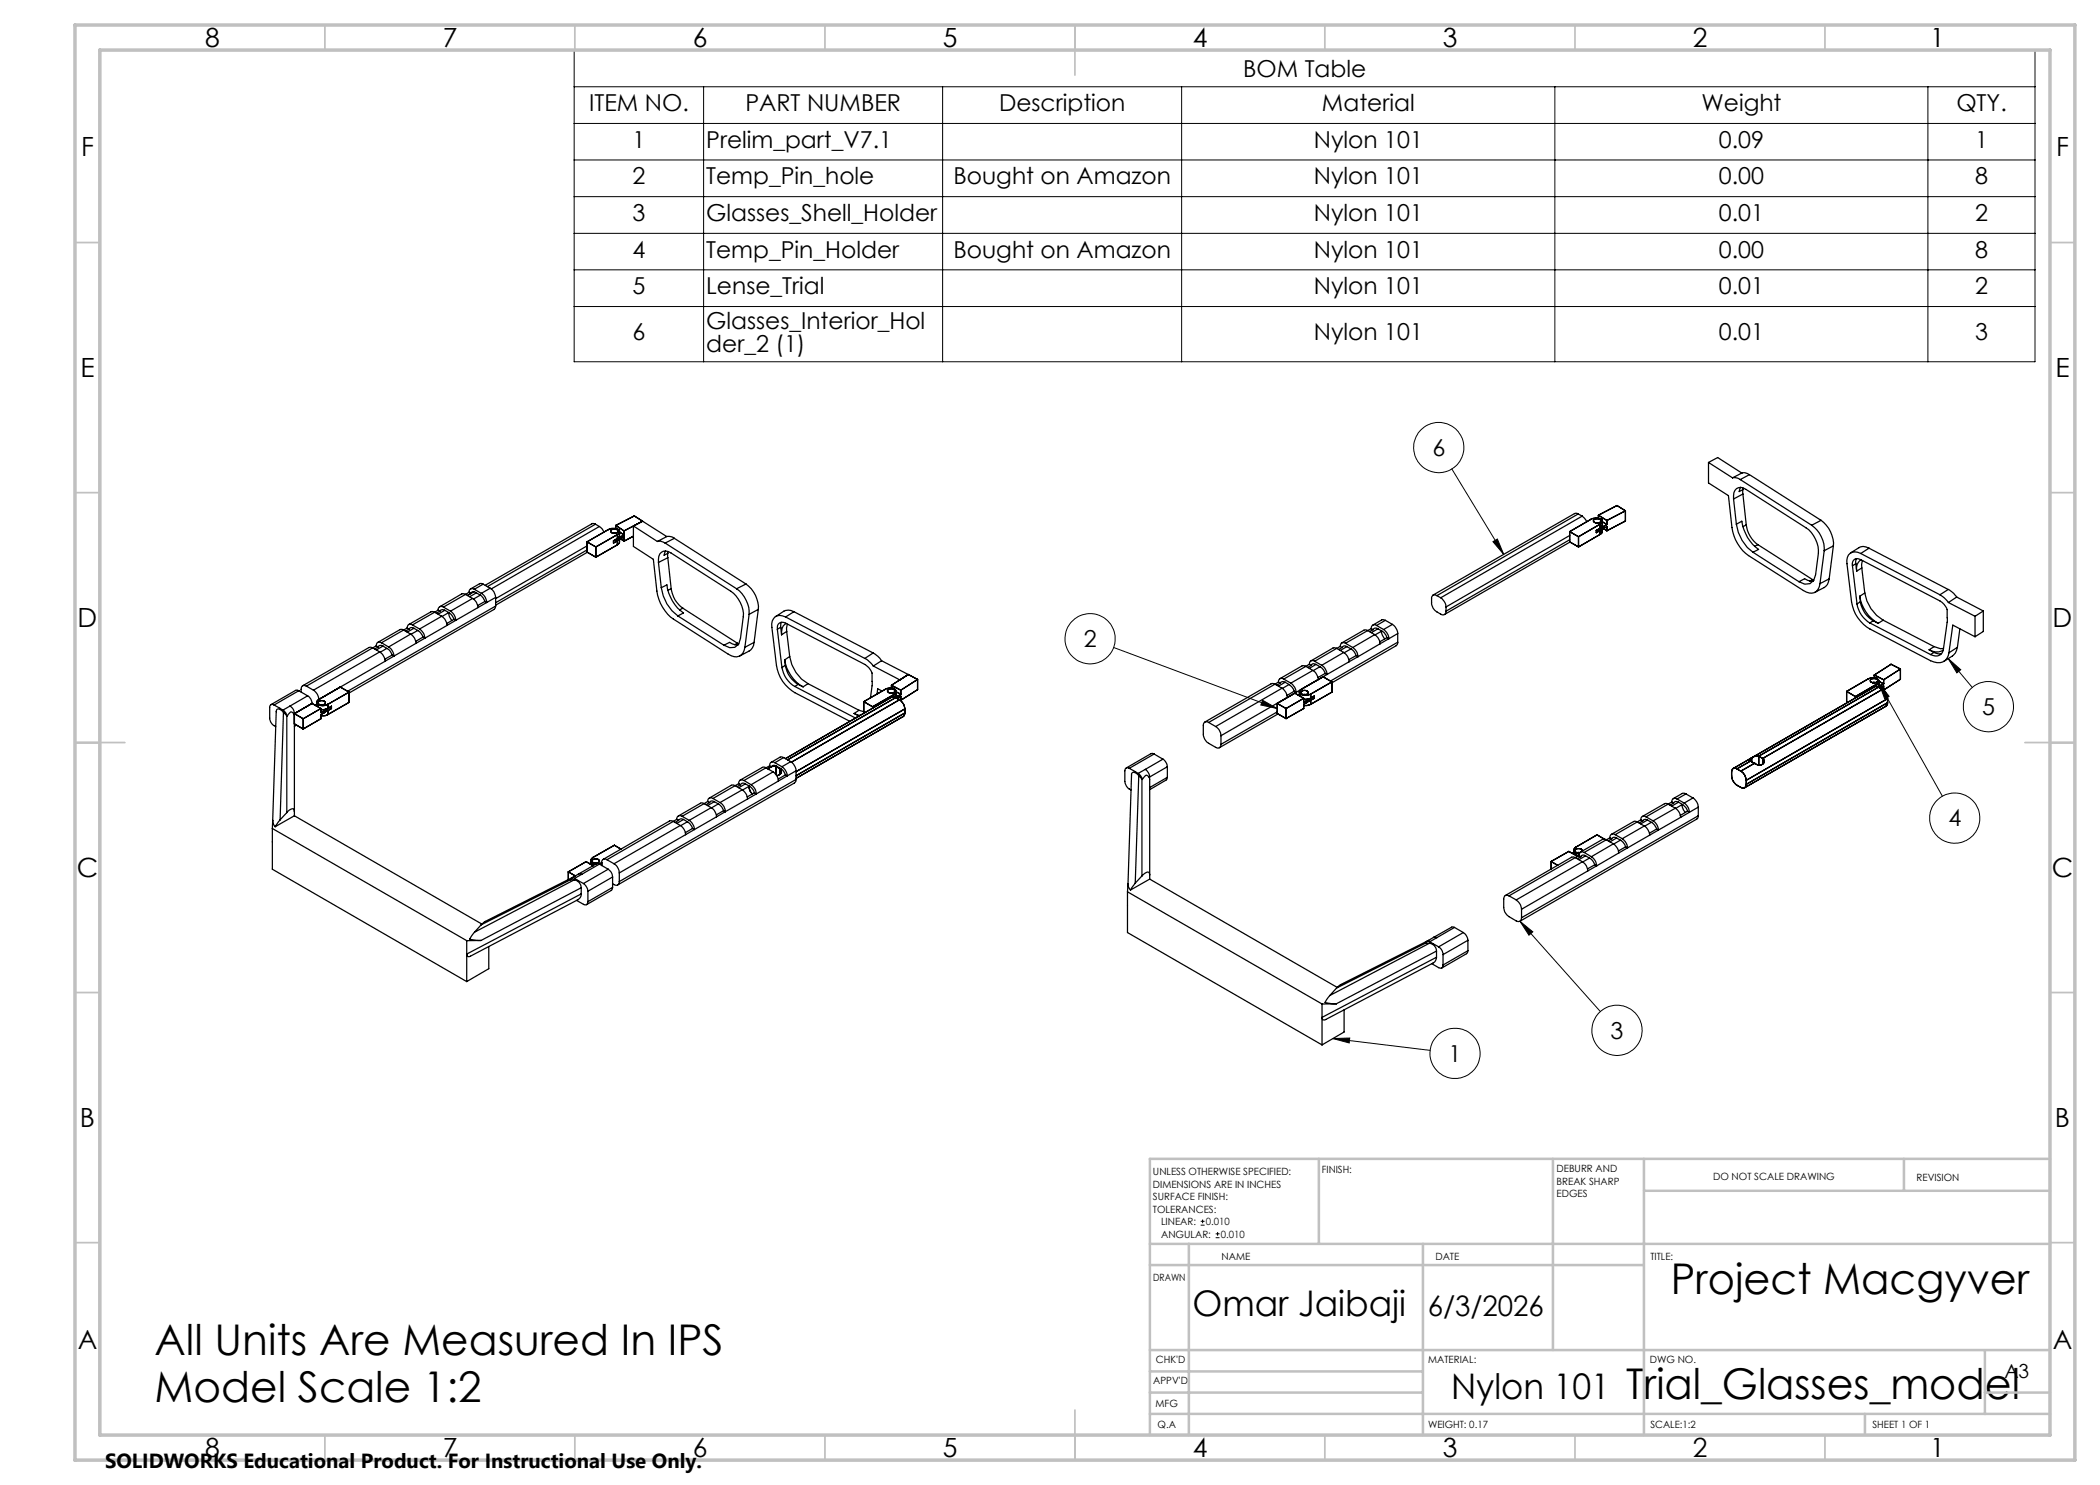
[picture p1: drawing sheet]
<svg xmlns="http://www.w3.org/2000/svg" width="420mm" height="297mm" viewBox="0 0 420 297" stroke-linecap="round" stroke-linejoin="round" font-family="sans-serif">
<g fill="none" stroke="#000" stroke-width=".25">
<path d="M341.7 92.5v4.1l4 2.5 .7 6.4a8.3 8.3 0 0 0 3.3 5.6l11 7a1.92 1.92 0 0 0 2.1 .5 1.92 1.92 0 0 0 1.2-1.9M341.7 92.5l4.8 3.1M341.7 92.5l1.8-1 4.9 3.1M346.5 95.6a2 2 0 0 1 1.6 .3M346.7 99.8a1.93 1.93 0 0 1 1-2.3h.5l1 .4 12 7.6a6 6 0 0 1 2.5 5.1l-.6 4.4-.4 1.1-.7 .6-1 .1-1.2-.5M346.7 99.8l.6 5M348.1 95.9l14.2 9.2M348.1 97.5l-.3 .8 .8-.4M348.4 94.6a1.75 1.75 0 0 1 1.5 .3M348.4 94.6l-1.9 1M348.6 97.9v.9M348.6 98.8l-1.9 1"/>
<path d="M348.6 97.6v.3M348.6 98.8l.6 6.2M349.9 94.9l-1.8 1M349.9 94.9l14.3 9.2M93.1 118.9l-.7-.1-4.5 2.6M93.1 118.9l-4.4 2.5M93.1 118.9l1.4 .8M93.8 118.5l.4 .2M93.8 118.5l-.7 .4M94.2 118.7a.6 .6 0 0 1 .9-.2l.9 .5a2.18 2.18 0 0 1 1 1.3M94.5 119.7a2.11 2.11 0 0 1 1.1 1.8M94.5 119.7l-4.4 2.5"/>
<path d="M94.8 118.4l-1.3 .7 .7-.4M94.9 117.9a.65 .65 0 0 0-.8-.1 .65 .65 0 0 0-.3 .7M94.9 117.9l1.4 .8M95.3 118.6l-1.4 .7M96.1 119l-1.4 .8M96.3 118.7a2.11 2.11 0 0 1 1 1.8M96.6 116.8l-.5-.1-2 1.1M96.6 116.8l1.4 .8M96.6 116.8l-1.7 1.1M98 117.6a2.25 2.25 0 0 1 1.1 1.9M98 117.6l-1.7 1.1M99.1 119.5l-1.8 1"/>
<path d="M99.1 119.5v1.7M117.4 108.4v2l1.8 1M117.4 108.4l1.8 1M117.4 109.2l-18.3 10.5M117.4 110l-18.3 10.5M117.5 110.5l-18.4 10.5M119.1 104.8l-.4-.1-.3 .1-21.4 12.2M119.1 104.8l.8 .5M119.1 104.8l-21.6 12.5M119.2 109.4v2M119.9 105.3l.6 .5 .3 .6M119.9 105.3l-21.7 12.5"/>
<path d="M122.2 106.1l.7-.3 .5 .1 .2 .3a.83 .83 0 0 1-.7 .5 .83 .83 0 0 1-.8-.5zM122.6 106.6h.6zM123.2 105.1l1.6 1.1M123.2 105.1v.6M123.5 106.9a.66 .66 0 0 0 .3-.8 .66 .66 0 0 0-.8-.4l-1.2 .1-4.4 2.6M123.5 106.9l-4.3 2.5M123.5 107.7l-.8 .5v.4l.8-.4M123.5 106.9v.8M123.5 108.2v.8M123.5 109l-4.3 2.4M123.8 107.9l-.3 .3M123.9 106.3v.9l-.4 .5"/>
<path d="M123.9 107.9v.6l-.4 .5M123.9 106.4l.9 .6M124 107.4l-.3 .1M124 107.8l-1.1 .3M124 107.4v.4M124 107.8l.8-.4v.8M124.1 107.8l.7 .4M124.8 107l-.8 .4M124.8 106.2v.8M126.7 105.2v4.1l4 2.6 .7 6.3a8.3 8.3 0 0 0 3.3 5.6l11 7a1.94 1.94 0 0 0 2.1 .5 1.94 1.94 0 0 0 1.2-1.8M126.7 107.2l-1.9 1M126.7 105.2l4.8 3.1"/>
<path d="M128.5 104.2l-3.7 2M128.5 104.2l-1.6-1-3.7 1.9M128.5 104.2l-1.8 1M128.5 104.2l4.8 3.1M131.5 108.3a1.79 1.79 0 0 1 1.5 .3M131.7 112.5a1.97 1.97 0 0 1 1-2.3l1 .1 .5 .3 12 7.6a6 6 0 0 1 2.5 5.1l-.6 4.4-.4 1.1-.7 .7h-1.1l-1.1-.5M131.7 112.5l.6 5M132.3 117.5a8.3 8.3 0 0 0 3.3 5.7M132.3 117.5l1.1-.5a8 8 0 0 0 3.3 5.6l-1.1 .6M133 108.6l14.3 9.2M133.1 110.2l-.3 .9 .8-.4M133.3 107.3a1.95 1.95 0 0 1 1.6 .4"/>
<path d="M133.3 107.3l-1.8 1M133.6 110.7v.8M133.6 111.5l-1.9 1M133.6 110.3v.4M133.6 111.5l.6 6.2M134.2 117.7a5.6 5.6 0 0 0 2.4 3.9M134.2 117.7l-.6 .4M134.9 107.7l-1.9 .9M134.9 107.7l14.3 9.1M147.3 117.8a6.1 6.1 0 0 1 2.5 5.1M149.2 116.8a5.9 5.9 0 0 1 2.5 5.1M149.2 116.8l-1.9 1"/>
<path d="M287.4 119.1a.63 .63 0 0 0-.8-.1 .63 .63 0 0 0-.3 .7 2.73 2.73 0 0 0 2.1 3.2l.3 .1 .3-.2 .2-.6M287.4 119.1l.7 .5M288.1 119.6a2.49 2.49 0 0 1 1.1 1.8M313.9 106.3l1.8 1M313.9 106.3v2.1l1.8 1M313.9 107.1l-24.7 14.3M313.9 107.9l-24.7 14.3M314 108.4l-25.1 14.5M315.6 102.8l-.4-.1h-.3l-28.3 16.3M315.6 102.8l-28.2 16.3M315.6 102.8l.8 .4M315.7 107.3v2.1"/>
<path d="M316.4 103.2l.9 1.1M316.4 103.2l-28.3 16.4M318.7 104l.7-.3a.51 .51 0 0 1 .7 .6l-.7 .3a.54 .54 0 0 1-.7-.6zM319.1 104.6h.6zM319.7 103l1.7 1.1M319.7 103v.6M320 104.8a.59 .59 0 0 0 .5-.6 .59 .59 0 0 0-.7-.5h-1.4l-4.5 2.6M320 104.8l-4.3 2.5M320 105.7l-.7 .4v.4l.7-.4M320 104.8v.9M320 106.1v.8M320 106.9l-4.3 2.5"/>
<path d="M320.3 105.9l-.3 .2M320.5 104.2l-.1 1-.4 .5M320.5 105.8l-.1 .8-.4 .3M320.5 104.3l.9 .6M320.6 105.3l-.3 .2M320.6 105.8l-1.2 .2M320.6 105.3v.5M320.6 105.8l.8-.5v.8M320.7 105.7l.7 .4M321.4 104.9l-.8 .4M321.4 104.1v.8M325.1 102.2l-3.7 1.9"/>
<path d="M325.1 102.2v2l-3.7 1.9M325.1 102.2l-1.7-1.1-3.7 1.9M347.3 104.8a8.3 8.3 0 0 0 3.3 5.7M347.3 104.8l1.1-.6a8.2 8.2 0 0 0 3.3 5.7l-1.1 .6M349.2 105a5.7 5.7 0 0 0 2.4 3.9M349.2 105l-.6 .3M350.6 110.5l9.2 5.8M351.6 108.9l10.9 7M351.6 108.9l-.7 .4M362.3 105.1a6 6 0 0 1 2.5 5M362.5 115.9l.3 .2M362.5 115.9l-.6 .3"/>
<path d="M362.7 116.3a2.72 2.72 0 0 1-1.8-.6l-1.1 .6M364.2 104.1a6 6 0 0 1 2.5 5.1M364.2 104.1l-1.9 1M364.8 110.1l-.8 6.6M365.8 115.8a2.04 2.04 0 0 1-1 1.7l-1.8 1M365.8 115.8l-1.8 .9M366.7 109.2l-1.9 .9M366.7 109.2l-.9 6.6M370.5 113.2a1.07 1.07 0 0 1 .3-1.3 1.07 1.07 0 0 1 1.3 0l15.9 8.3a3.3 3.3 0 0 1 1.4 1.7l.1 2.5-.8 5.4a1.59 1.59 0 0 1-2.6 1.1M370.5 113.2l.9 7.6M371.2 112.7l.1 1.5M371.2 112.7l-.7 .5"/>
<path d="M371.3 111.7l-.1 1M372 119.2a7.5 7.5 0 0 0 3.6 5.5M372 119.2l.1 1.2M372.1 110.7a1.78 1.78 0 0 0-2.1 0 1.78 1.78 0 0 0-.6 2l.9 7.7a7.5 7.5 0 0 0 3.7 5.4l12.1 6.3a2.33 2.33 0 0 0 3.5-.9l.2-.6M372.1 110.7l15.9 8.3M372.3 112a1.97 1.97 0 0 0-1 2.2M372.4 113.6l-1.1 .6M372.4 113.6l.6 5M372.5 112.1l-.2 .8 .1 .7M373 118.6a7.7 7.7 0 0 0 3.6 5.4M373 118.6l-1 .6M373.8 109.6a1.84 1.84 0 0 0-2-.1l-1.7 1.1"/>
<path d="M373.8 109.6l-1.7 1.1M373.8 109.6l15.8 8.3M388 119l.9 .6 .8 .9M389.6 117.9l1.2 .8 .5 .7M389.6 117.9l-1.6 1.1M391.3 119.4l-1.6 1.1M391.3 119.4l5.4 2.8M59.8 138.1l-.4-.1-.3 .1-4.9 2.8M59.8 138.1l-5 2.9M59.8 138.1l1.7 1.1M61.3 137.2a.65 .65 0 0 0-.8 0 .65 .65 0 0 0-.3 .7v.5M61.3 137.2l1.4 .8"/>
<path d="M61.5 139.2a1.79 1.79 0 0 1 .9 1.5M61.5 139.2l-3.5 2M62.7 138a2.23 2.23 0 0 1 1 1.9M63.7 139.9a.58 .58 0 0 0-.2 1M69.8 138.4l-1.7-1-4.4 2.5M69.8 138.4l-4.2 2.5M69.8 138.4v2.1l-4.2 2.4M74.5 129.6l-.4-.2-.3 .1-13.3 7.7M74.5 129.6l-13.2 7.6M74.5 129.6l1.5 .8M75.2 129.2l.4 .2M75.2 129.2l-.7 .4"/>
<path d="M75.6 129.4l-.7 .4M76 130.4a2.48 2.48 0 0 1 1 1.9M76 130.4l-13.3 7.6M76.3 128.5a.65 .65 0 0 0-.8 0 .65 .65 0 0 0-.3 .7M76.3 128.5l1.4 .9M76.6 129.2a.6 .6 0 0 0-1 .2M76.6 129.2l.8 .5a2.18 2.18 0 0 1 1 1.3M76.6 129.2l-1.4 .8M77 132.3l-13.3 7.6M77.4 129.7l-1.4 .8M77.7 129.4a2.34 2.34 0 0 1 1.1 1.8l-.4-.2M78.4 131l-1.4 .8"/>
<path d="M80.7 126l-.4-.1h-.3l-4.4 2.6M80.7 126l-4.4 2.5M80.7 126l1.4 .8M81.4 125.6l.4 .2M81.4 125.6l-.7 .4M81.8 125.8l-.7 .4M82.1 126.8a2.39 2.39 0 0 1 1.1 1.9M82.1 126.8l-4.4 2.6M82.5 125a.65 .65 0 0 0-.8-.1 .65 .65 0 0 0-.3 .7M82.5 125l1.4 .8M82.8 125.7a.63 .63 0 0 0-1 .1M82.8 125.7l1 .5 .7 .8 .1 .4"/>
<path d="M82.8 125.7l-1.4 .7M83.6 126.1l-1.4 .8M83.9 125.8a2.49 2.49 0 0 1 1.1 1.8M84.6 127.4l.4 .2M84.6 127.4l-1.5 .9M85 127.6l-8 4.7M86.9 122.4l-.6-.1-4.6 2.6M86.9 122.4l-4.4 2.6M86.9 122.4l1.4 .9M87.6 122l.4 .2M87.6 122l-.7 .4M88 122.2l-.7 .5"/>
<path d="M88.3 123.3a2.33 2.33 0 0 1 1.1 1.8M88.3 123.3l-4.4 2.5M88.4 123.3l1.3-.8 .2 .9 .5 .7M88.7 121.4a.65 .65 0 0 0-.8 0 .65 .65 0 0 0-.3 .6M88.7 121.4l1.4 .8M89 122.1a.7 .7 0 0 0-1 .1M89 122.1l1.1 .7 .7 1.1M89 122.1l-1.4 .7M89.4 125.1l-4.4 2.5M90.1 122.2a2.33 2.33 0 0 1 1.1 1.9M90.8 123.9l.4 .2M90.8 123.9l-1.4 .8"/>
<path d="M91.2 124.1l-1.8 1M95.6 121.5l-4.4 2.6M97 120.3l.3 .2M97 120.3l-1.5 .8M97.3 120.5l-1.7 1M99.1 121.2l-.3 .7-29 16.7M99.1 121.2l-29.6 17.1M135.6 123.2l9.2 5.8M136.6 121.6l10.9 7.1M136.6 121.6l-.7 .4M147.5 128.7l.2 .1M147.5 128.7l-.6 .2"/>
<path d="M147.6 129a2.72 2.72 0 0 1-1.7-.5l-1.1 .5M149.8 122.9l-.8 6.6M150.8 128.5a2.04 2.04 0 0 1-1 1.7l-1.8 1M150.8 128.5l-1.8 1M151.7 121.9l-1.9 1M151.7 121.9l-.9 6.6M155.5 125.9a1.08 1.08 0 0 1 .3-1.3 1.08 1.08 0 0 1 1.3 0l15.9 8.3a3.3 3.3 0 0 1 1.4 1.7v2.5l-.3 2.5M155.5 125.9l.9 7.6M156.1 125.4l.2 1.6M156.1 125.4l-.6 .5M156.3 124.5l-.2 .9M156.4 133.5a5.4 5.4 0 0 0 2.6 3.8"/>
<path d="M157 132a7.5 7.5 0 0 0 3.6 5.4M157 132l.1 1.1M157.1 133.1a5.4 5.4 0 0 0 2.5 3.8M157.1 133.1l-.7 .4M157.1 123.4a1.79 1.79 0 0 0-2.1 0 1.79 1.79 0 0 0-.6 2.1l.9 7.6a7.5 7.5 0 0 0 3.7 5.4l11 5.8M157.1 123.4l15.9 8.3M157.2 124.7a1.88 1.88 0 0 0-.9 2.3M157.3 126.3l-1 .7M157.3 126.3l.6 5M157.5 124.8l-.2 .8v.7M157.9 131.3a7.5 7.5 0 0 0 3.7 5.4M157.9 131.3l-.9 .7"/>
<path d="M158.8 122.3a2.06 2.06 0 0 0-2-.1l-1.7 1.1M158.8 122.3l-1.7 1.1M158.8 122.3l15.8 8.3M159 137.3l12.1 6.3 .7-.4-1-.5M159.6 136.9l-.6 .4M159.6 136.9l1 .5M161.6 136.7l-1 .7M161.6 136.7l10.2 5.4M173 131.7l.6 .4 1.1 1.1M174.6 130.6a4.4 4.4 0 0 1 1.7 1.5M174.6 130.6l-1.6 1.1M174.7 133.2l5.3 2.8 1.6-1.1"/>
<path d="M176.3 132.1l-1.6 1.1M176.3 132.1l5.3 2.8M176.4 138.2l-.9-.4-.1 1M177.6 138l.6-.2 .6 .1 .2 .3a.86 .86 0 0 1-1.5 0zM177.9 138.6h.6M178.3 137.1l1.9 .9M178.3 137.1v.5M178.8 138.9a.69 .69 0 0 0 .4-.8 .69 .69 0 0 0-.9-.5l-1.1 .2-4.4 2.5M178.8 138.9l-4.3 2.5M178.8 138.9v.5M179.1 139.5l-.7-.1-21.3 12.3M179.1 139.5l.8 .4"/>
<path d="M179.1 139.5l-21.6 12.5M179.2 138.3v.8l-.2 .4M179.2 138.4l1 .4M179.5 139.3l-.4 .1M179.5 139.3v.4M179.5 139.7l.7 .3M179.5 139.7l.7-.5v.8M179.9 139.9a2.49 2.49 0 0 1 1.1 1.9M179.9 139.9l-21.6 12.5M180 140h.1M180.2 138.8l-.7 .5M180.2 138v.8"/>
<path d="M181.6 134.9l1.9 1M181.6 134.9l-3.3 2.2M183.5 135.9l-3.3 2.1M183.5 135.9v2l-3.3 2.1M255 136.8l-.4-.1-.4 .1-13.3 7.6M255 136.8l-13.3 7.7M255 136.8l1.4 .9M255.7 136.4l.3 .2M255.7 136.4l-.7 .4M256 136.6l-.7 .5M256.4 137.7a2.33 2.33 0 0 1 1.1 1.8l-13.3 7.6M256.4 137.7l-13.3 7.6"/>
<path d="M256.8 135.8a.64 .64 0 0 0-.8-.1 .64 .64 0 0 0-.3 .7M256.8 135.8l1.4 .8M257 136.5a.7 .7 0 0 0-1 .1M257 136.5l1 .6 .4 .4 .4 .8M257 136.5l-1.3 .7M257.8 136.9l-1.3 .8M258.2 136.6a2.33 2.33 0 0 1 1 1.9M258.8 138.3l.4 .2M258.8 138.3l-1.4 .8M259 138.6l1.7 1.1M259.2 138.5l-3.8 2.2M259.9 138.4v.8"/>
<path d="M259.9 138.9l-.2 .1M260 138.8a2.39 2.39 0 0 0 2.1 0M260 138.8v.4M260.2 138.4l.7-.3 .5 .1 .3 .3a.83 .83 0 0 1-.8 .5 .83 .83 0 0 1-.7-.5zM260.3 137.8a.61 .61 0 0 0-.3 1M260.6 138.9h.6M260.7 138.9h.4M260.7 139.7v.8l.7-.5M260.7 139.7l-3.5 2M261.2 133.3l-.8-.1-4.4 2.5M261.2 133.3l-4.4 2.5M261.2 133.3l1.4 .8"/>
<path d="M261.8 139.8l-.4 .2M261.9 139.7v.3l-.5 .5M261.9 132.9l.4 .2M261.9 132.9l-.7 .4M262.1 139.6l-.4 .2h-1M262.1 139.6l.8-.4v.5M262.1 138.8v.8M262.3 133.1l-.8 .4M262.5 139.4l.4 .3M262.6 134.1a2.33 2.33 0 0 1 1 1.8l1.8-1M262.6 134.1l-4.4 2.5M262.9 139.7l-.8 .3"/>
<path d="M262.9 132.3a.65 .65 0 0 0-.7-.1 .65 .65 0 0 0-.3 .7M262.9 132.3l1.4 .8M263.2 132.9a.6 .6 0 0 0-.9 .2M263.2 132.9l.9 .5a2.18 2.18 0 0 1 .9 1.3M263.2 132.9l-1.3 .8M264 133.3l-1.4 .8M264.3 133.1a2.33 2.33 0 0 1 1.1 1.8M265 134.7l.4 .2M265 134.7l-1.4 .8M266.4 136.4l-1.8-1-5.4 3.1M266.4 136.4l-4.3 2.4M266.4 136.4v2l-4.3 2.5"/>
<path d="M267.3 129.7l-.4-.2-.3 .1-4.4 2.6M267.3 129.7l-4.4 2.6M267.3 129.7l1.4 .8M268 129.3l.4 .2M268 129.3l-.7 .4M268.4 129.5l-.7 .4M268.7 130.5a2.23 2.23 0 0 1 1.1 1.9M268.7 130.5l-4.4 2.6M269.1 128.7a.65 .65 0 0 0-.8-.1 .65 .65 0 0 0-.3 .7M269.1 128.7l1.4 .8M269.4 129.3a.6 .6 0 0 0-1 .2M269.4 129.3l1.1 .7 .7 1.1"/>
<path d="M269.4 129.3l-1.4 .8M269.8 132.4l-4.4 2.5M270.2 129.8l-1.4 .8M270.5 129.5a2.34 2.34 0 0 1 1.1 1.8M271.2 131.1l.4 .2M271.2 131.1l-1.4 .8M271.6 131.3l-1.8 1.1M273.5 126.1l-.4-.1h-.3l-4.4 2.6M273.5 126.1l-4.4 2.6M273.5 126.1l1.5 .8M274.2 125.7l.4 .2M274.2 125.7l-.7 .4"/>
<path d="M274.6 125.9l-.7 .4M275 126.9a2.49 2.49 0 0 1 1 1.9M275 126.9l-4.5 2.6M275.3 125.1a.65 .65 0 0 0-.7-.1 .65 .65 0 0 0-.4 .7M275.3 125.1l1.4 .8M275.6 125.8a.63 .63 0 0 0-1 .1M275.6 125.8l1.2 .7 .6 1M275.6 125.8l-1.4 .7M276 128.8l-4.4 2.5M276.3 126.3l.2 .7 .5 .8M276.3 126.1v.2M276.3 126.3l-1.3 .7"/>
<path d="M276.7 125.9a2.49 2.49 0 0 1 1.1 1.8l-.4-.2M277.1 124.1l-.6-.2-1.9 1.1M277.1 124.1l1.4 .8M277.1 124.1l-1.8 1M277.4 127.5l-1.5 .9M278.5 124.9a2.49 2.49 0 0 1 1 1.8M278.5 124.9l-1.8 1M279.5 128.4v.5l-.3 .2-12.8 7.5M279.5 126.7l-3.5 2.1M279.5 126.7v1.7M279.5 128.4l-13.4 7.8M289.2 121.4v.8"/>
<path d="M369.3 138.3v2l.3 .2M369.3 138.3l1.8 1M371.1 139.3v.3M371.4 120.8a5.4 5.4 0 0 0 2.6 3.8M372.1 120.4a5.2 5.2 0 0 0 2.5 3.7M372.1 120.4l-.7 .4M374 124.6l12.1 6.3M374.1 136l.7-.3a.54 .54 0 0 1 .7 .6l-.7 .3a.54 .54 0 0 1-.7-.6zM374.5 136.5h.6zM374.6 124.1l-.6 .5M374.6 124.1l1 .6M374.9 135l1.8 1"/>
<path d="M374.9 135v.5M375.3 136.8a.69 .69 0 0 0 .4-.8 .69 .69 0 0 0-.8-.5l-1.3 .3-4.3 2.5M375.3 136.8l-4.2 2.5M375.3 136.8v.5M375.7 137.4l-.4-.1-.4 .1-28.3 16.3M375.7 137.4l-23.9 13.8M375.7 137.4l.7 .5M375.8 137.1l-.2 .3M376.1 137.2l-.5 .2M376.1 137.2v.4M376.1 137.6l.6 .4M376.1 137.6l.6-.4v.8"/>
<path d="M376.4 137.9a2.34 2.34 0 0 1 1.1 1.8M376.4 137.9l-23.9 13.8M376.6 124l-1 .7M376.6 124l10.2 5.3M376.7 136.8l-.9-.6v.9M376.7 136.8l-.6 .4M376.7 136v.8M377.5 139.7l-28.3 16.4M377.5 139.7v.8M380.1 133.8l-3.4 2.2M380.1 133.8v2.1l-3.4 2.1M380.1 133.8l-1.9-.9-3.3 2.1"/>
<path d="M385.8 130a2.72 2.72 0 0 0 2.9 0M385.8 130l1 .5M386.8 130.5l.9 .3 .6-.1M386.8 130.5l-.7 .4M386.8 129.3l1.3 .4h.6M386.8 129.3l-1 .7M389.7 120.5l5.3 2.8M391.5 129.5a2.35 2.35 0 0 1-1 1.7l-1.7 1.1M391.5 129.5l-1.7 1.1M392 125.8l-.5 3.7M395 123.3v4M395 127.3l-4.4-2.3-.8 5.6"/>
<path d="M396.7 122.2l-1.7 1.1M396.7 122.2v4.1l-1.7 1M54.8 141a.53 .53 0 0 0-.6-.1 .53 .53 0 0 0-.3 .6v2.1a1.95 1.95 0 0 0 1.2 1.7M54.8 141l1.8 1M55.2 142.3a.49 .49 0 0 1 .3-.5 .49 .49 0 0 1 .6 .2l.6 .4M55.2 142.3l-.7 21.8M56.6 142l.5 .5 .3 .7M56.7 142.4l-.7 21.6M56.7 142.4l.7 .8M57.4 143.2h.1M57.4 143.2v19.3M58 141.2a1.79 1.79 0 0 1 .9 1.5"/>
<path d="M58 141.2l-1.4 .8M58.8 142.8l-.5-.4a1.12 1.12 0 0 0-.9 .8M58.8 142.8l.1 .4M58.9 144.8l1.7 1M58.9 142.7v20.5M58.9 142.7l1.7 1.1M58.9 142.7l-.1 .1M58.9 144.8h.1M59.3 145l-.4 .3M60.6 143.8v2M62.4 140.7l1.8 1M62.4 140.7l-3.5 2"/>
<path d="M63.3 140.5v.7M63.3 141l-.2 .1M63.5 140.9a2.13 2.13 0 0 0 2.1 0M63.5 140.9v.4M63.6 140.4l.7-.3a.57 .57 0 0 1 .8 .6l-.5 .3h-.5l-.5-.3zM64 141h.6M64.2 141h.4M64.2 141.7v.8l.7-.4M64.2 141.7l-3.6 2.1M64.9 142.5l-.7 .4v.9l-3.6 2M64.9 142.1v.4M65.2 141.8l-.3 .3"/>
<path d="M65.3 141.8l-.1 .4-.3 .3M65.6 141.7l-.8 .2h-.6M65.6 142.1l-.4 .2M65.6 142.9l-.5 .2-.9 .1M65.6 140.9v.8M65.6 142.1v.8M65.6 141.7l.7-.5v.5M65.9 141.5l.4 .2M66.3 141.7l-.7 .4M142.6 159.7a.65 .65 0 0 0-.7-.1 .65 .65 0 0 0-.4 .7M142.6 159.7l1.4 .8M147 157.1l-.4-.1-.3 .1-4.4 2.5"/>
<path d="M147 157.1l-4.4 2.6M147 157.1l1.4 .9M147.7 156.7l.4 .2M147.7 156.7l-.7 .4M148.1 156.9l-.7 .4M148.4 158a2.33 2.33 0 0 1 1.1 1.8M148.4 158l-4.4 2.5M148.8 156.1a.64 .64 0 0 0-.8-.1 .64 .64 0 0 0-.3 .7M148.8 156.1l1.4 .8M149.1 156.8a.63 .63 0 0 0-1 .1M149.1 156.8l1.3 .8 .5 1M149.1 156.8l-1.4 .7"/>
<path d="M149.5 159.8l-4.4 2.5M149.8 157.3l.3 1 .4 .5M149.8 157.2v.1M149.8 157.3l-1.3 .7M150.2 156.9a2.33 2.33 0 0 1 1.1 1.9M150.9 158.6l.4 .2M150.9 158.6l-1.5 .8M151.3 158.8l-1.8 1M153.2 153.6l-.6-.2-4.6 2.6M153.2 153.6l-4.4 2.5M153.2 153.6l1.4 .8M153.8 153.6l-.2 .2"/>
<path d="M153.8 153.6v.3M153.9 153.2l.4 .1M153.9 153.2l-.7 .4M154.3 153.3a.66 .66 0 0 1 1-.1l.8 .5M154.6 154.4a2.49 2.49 0 0 1 1.1 1.8M154.6 154.4l-4.4 2.5M155 152.5a.65 .65 0 0 0-.8 0 .65 .65 0 0 0-.3 .7M155 152.5l1.4 .8M155.2 153.3a1.33 1.33 0 0 0-1.4 .3M155.2 153.3h.1M155.2 153.3l.8 .4M155.2 153.3v1.6"/>
<path d="M155.3 153.2l-.1 .1M155.7 156.2l-4.4 2.6M156 153.7a.69 .69 0 0 1 0 1.2M156 154.9l-.7 .2M156 153.7h.1M156 153.7v1.2M156.1 153.7l.6 .5 .4 .8M156.1 153.7h-.1M156.4 153.3a2.49 2.49 0 0 1 1 1.9l-.3-.2M156.7 151.5l-.6-.1-1.9 1.1M156.7 151.5l-1.7 1M156.7 151.5l1.5 .8"/>
<path d="M157.1 155l-1.5 .8M158.2 152.3a2.49 2.49 0 0 1 1 1.9M158.2 152.3l-1.8 1M159.2 155.9l-.1 .4-.2 .3-35.4 20.4M159.2 154.2l-3.5 2M159.2 154.2v1.7M159.2 155.9l-35.3 20.4M170.8 142.7l1.2 .4M171.8 142.1l-1 .6M171.8 142.1l1 .2M172.8 140.3v2.1l.2 .1M172.8 140.3l1.7 1.1"/>
<path d="M174.5 141.4v.2M180.1 140h-.1M181 142.6l-.3 .7-21.5 12.4M181 141.8v.8M181 141.8l-21.8 12.5M181 142.6l-21.8 12.5M225.8 153.7a.54 .54 0 0 0-.6-.1 .54 .54 0 0 0-.2 .6v2.1a2.09 2.09 0 0 0 1.2 1.7M225.8 153.7l1.8 1M226.3 155a.49 .49 0 0 1 .3-.5 .49 .49 0 0 1 .6 .1l.6 .5M226.3 155l-.8 23.4M227.6 154.7l.5 .5 .4 .7M227.8 155.1l-.8 21.5"/>
<path d="M227.8 155.1l.6 .7M228.4 155.8l.1 .1M228.4 155.8v19.4M229.1 153.9a2.03 2.03 0 0 1 .8 1.5M229.1 153.9l-1.5 .8M229.8 155.4l-.6-.4-.7 .9M229.8 155.4l.1 .5v19.9M229.9 155.4h-.1M230.8 150.8l-.3-.1h-.3l-5 2.9M230.8 150.8l-5 2.9M230.8 150.8l1.8 1M232.6 151.8a2.03 2.03 0 0 1 .9 1.5"/>
<path d="M232.6 151.8l-3.5 2.1M233.5 155.5l-.3 .5-3.3 1.9M233.5 153.3l-3.6 2.1M233.5 153.3v2.2M233.5 155.5l-3.6 2M241.7 144.5a.64 .64 0 0 0-.7-.1 .64 .64 0 0 0-.3 .7v1.7a2.23 2.23 0 0 0 1 1.9l1.4 .8a.65 .65 0 0 0 .8 0 .65 .65 0 0 0 .3-.6M241.7 144.5l1.4 .8M243.1 145.3a2.34 2.34 0 0 1 1.1 1.8M244.2 147.1v1.8M255.4 140.7l1.8 1M255.4 140.7v2l1.8 1M255.4 142.4l-11.2 6.5"/>
<path d="M255.6 142.8l-11.7 6.7M257.2 141.7v2M261.4 140.5l-.7 .4v.8l-3.5 2M261.4 140v.5M262.1 140l-.4 .2M262.1 140.9l-.7 .2h-.7M262.1 140v.9M335.4 159.8a.64 .64 0 0 0-.7-.1 .64 .64 0 0 0-.3 .7M335.4 159.8l1.4 .8M337.2 158.8l-.6-.2-2 1.1M337.2 158.8l1.4 .8M337.2 158.8l-1.8 1"/>
<path d="M338.6 159.6a2.33 2.33 0 0 1 1.1 1.8M338.6 159.6l-1.8 1M347.4 153.8a.65 .65 0 0 0-.8-.1 .65 .65 0 0 0-.3 .7 2.83 2.83 0 0 0 2.3 3.2l.4-.2 .2-.5M347.4 153.8l.8 .4M348.2 154.2a2.25 2.25 0 0 1 1 1.9M349.2 156.1v.8M350.1 152.2h.1M350.1 151.7l-.3 .2 .3 .3M350.1 152.2l-2.7 1.6M350.1 152.2l.8 .5M350.1 151.7v.5M350.3 151.5l-.2 .2"/>
<path d="M350.3 151.5v.9M350.9 152.7l.9 .3 .7-.2M350.9 152.7h.1M350.9 152.7l-2.7 1.5M351.8 151.2h-.6l-.9 .3M351.8 151.2h.1M351.8 151.2v1.9M351.8 151.2l.7 .5M352.5 151.7a.65 .65 0 0 1 0 1.1M352.5 151.7h.1M352.5 151.7v1.1M377.5 140.5l-.1 .5-.2 .2-28.3 16.3"/>
<path d="M377.5 140.5l-28.3 16.4M54.5 165.7l38.8 22.4M54.5 165.7v8.1l38.8 22.5M55 165.3l-.4-.7-.1-.6v1.7M56 164l-1 1.3M57.4 162.5l-1.4 1.5M58.9 162.3l-.1-.4-.3-.2-.6 .3-.5 .5M58.9 163.2l-3.9 2.1M58.9 163.2l37.5 21.6M113.7 174.4l1.4 .8M113.7 174.4v1.5M114.2 175.9l-18 9.1"/>
<path d="M114.2 175.9l.6 .1M114.7 175.4l-17.7 8.9-.8 .7M114.8 176a1.57 1.57 0 0 1 1.4 1.5M114.8 176l-19.9 10.4M114.9 175.7a.53 .53 0 0 0-.8 .2h.1M114.9 175.7l1.8 1M115.7 174.8l.6 .1M115.7 174.8l-1.4 .8M116.2 177.5l-20 10.6M116.2 177.5v1.3M116.3 174.9l-1.4 .8M116.7 176.7a2.19 2.19 0 0 1 .9 1.6"/>
<path d="M117.6 178.3v2M118.2 172.6l-.3 .1M118.2 172.1v.8M118.5 172l.6-.2a.67 .67 0 0 1 .8 .4 .89 .89 0 0 1-1.5 0zM118.6 172.7l.6 .1M118.6 172.7v.4l-1.4-.8-3.5 2.1M118.9 172.6h.6M119 172.6h.3M119.9 172.8l-.5-.1-3.7 2.1M119.9 172.8l1.7 1M119.9 172.8l-3.6 2.1M120.3 172.5l-.6 .3"/>
<path d="M120.3 172.5v.6M121.4 171.9a.65 .65 0 0 0-.7 0 .65 .65 0 0 0-.4 .6M121.4 171.9l1.4 .9M121.6 173.8a1.91 1.91 0 0 1 .9 1.6M121.6 173.8l-4.9 2.9M122.5 177.5l-.2 .6-5 2.8M122.5 175.4l-4.9 2.9M122.5 175.4v2.1M122.5 177.5l-4.9 2.8M122.8 172.8a2.33 2.33 0 0 1 1.1 1.8M123.9 176.3a.72 .72 0 0 1-.5 .8 .72 .72 0 0 1-.9-.4M123.9 174.6v1.7"/>
<path d="M124.2 169.8l-1.3-.8-4.3 2.5a.66 .66 0 0 0-.4 .6 .66 .66 0 0 0 .4 .6M134.7 164.3l-.5-.2-.3 .1-13.3 7.7M134.7 164.3l-13.3 7.6M134.7 164.3l1.4 .8M135.4 163.9l.3 .2M135.4 163.9l-.7 .4M135.7 164.1l-.7 .4M136.1 165.1a2.34 2.34 0 0 1 1 1.8M136.1 165.1l-13.3 7.7M136.4 163.3a.65 .65 0 0 0-.7-.1 .65 .65 0 0 0-.3 .7M136.4 163.3l1.4 .8M136.7 163.9a.7 .7 0 0 0-1 .2"/>
<path d="M136.7 163.9l1.2 .7 .6 1.1M136.7 163.9l-1.3 .8M137.1 166.9l-13.2 7.7M137.5 164.4l-1.4 .7M137.8 164.1a2.49 2.49 0 0 1 1.1 1.8M138.5 165.7l.4 .2M138.5 165.7l-1.4 .8M138.9 165.9l-1.8 1M140.8 160.7l-.6-.1-4.5 2.6M140.8 160.7l-4.4 2.6M140.8 160.7l1.4 .8M141.5 160.3l.4 .2"/>
<path d="M141.5 160.3l-.7 .4M141.9 160.5l-.7 .4M142.2 161.5a2.34 2.34 0 0 1 1.1 1.9M142.2 161.5l-4.4 2.6M142.9 160.3a.6 .6 0 0 0-1 .2M142.9 160.3l.8 .5a2.18 2.18 0 0 1 1 1.3M142.9 160.3l-1.4 .8M143.3 163.4l-4.4 2.5M143.7 160.8l-1.4 .8M144 160.5a2.11 2.11 0 0 1 1.1 1.8M144.7 162.1l.4 .2M144.7 162.1l-1.4 .9"/>
<path d="M145.1 162.3l-1.8 1.1M225.5 178.4l38.9 22.4M225.5 178.4v8.1l38.9 22.5M225.6 176.7l.1 .6 .4 .7M227 176.6l-.9 1.4M228.4 175.2l-1.4 1.4M229.9 175a.45 .45 0 0 0-.2-.6 .45 .45 0 0 0-.5 .2l-.8 .6M229.9 175.8l-3.8 2.2M229.9 175.8l37.5 21.7M301.8 179.2a.65 .65 0 0 0-.8-.1 .65 .65 0 0 0-.3 .7v1.7a2.34 2.34 0 0 0 1.1 1.8l1.4 .9a.65 .65 0 0 0 .8 0 .65 .65 0 0 0 .3-.7M301.8 179.2l1.4 .8M303.2 180a2.48 2.48 0 0 1 1.1 1.9"/>
<path d="M310.2 172.3l1.3 .8M310.2 172.3v1.5M314.7 170.6l-.2 .1M314.7 170v.8M315.1 171.5l-.4-.1h-.4l-13.2 7.7M315.1 171.5l-13.3 7.7M315.1 171.5l1.4 .9M315.2 170.7h.6M315.2 170.7v.4M315.4 170.5h.6M315.5 170.6h.4M315.5 171.3l-1.7-1-3.6 2"/>
<path d="M315.8 171.1l.4 .2M315.8 171.1l-.7 .4M316.2 171.3l-.7 .4M316.4 170.2v-.1a.86 .86 0 0 0-1.4 0 .72 .72 0 0 0 .9 .5M316.5 172.4a2.11 2.11 0 0 1 1 1.8M316.5 172.4l-13.3 7.6M316.8 170.5a.65 .65 0 0 0-.7-.1 .65 .65 0 0 0-.3 .7M316.8 170.5l1.5 .8M317.1 171.2a.6 .6 0 0 0-.9 .1M317.1 171.2l.9 .5a2.18 2.18 0 0 1 .9 1.3M317.1 171.2l-1.3 .7M317.5 174.2l-13.2 7.7"/>
<path d="M317.9 171.6l-1.4 .8M318.3 171.3a2.34 2.34 0 0 1 1 1.9M318.9 173l.4 .2M318.9 173l-1.4 .8M319.3 173.2l-1.8 1M320.9 167.8l-1.5-.8-4.2 2.4a.66 .66 0 0 0-.5 .7 .66 .66 0 0 0 .5 .6M321.3 168l-.4-.2-.4 .1-4.4 2.5M321.3 168l-4.5 2.5M321.3 168l1.4 .8M322 167.6l.3 .2M322 167.6l-.7 .4M322.3 167.8l-.7 .4"/>
<path d="M322.7 168.8a2.49 2.49 0 0 1 1 1.8M322.7 168.8l-4.4 2.5M323 166.9a.65 .65 0 0 0-.7 0 .65 .65 0 0 0-.3 .7M323 166.9l1.4 .8M323.3 167.6a.63 .63 0 0 0-1 .2M323.3 167.6l1.3 .8 .5 1M323.3 167.6l-1.3 .8M323.7 170.6l-4.4 2.6M324.1 168l-1.3 .8M324.4 167.7a2.49 2.49 0 0 1 1.1 1.9M325.1 169.4l.4 .2M325.1 169.4l-1.4 .8"/>
<path d="M325.5 169.6l-1.8 1M327.4 164.4l-.6-.2-4.5 2.7M327.4 164.4l-4.4 2.5M327.4 164.4l1.5 .8M328.2 164l.3 .2M328.2 164l-.8 .4M328.5 164.2l-.7 .4M328.9 165.2a2.34 2.34 0 0 1 1 1.8M328.9 165.2l-4.5 2.5M329.2 163.4a.65 .65 0 0 0-.7-.1 .65 .65 0 0 0-.3 .7M329.2 163.4l1.4 .8M329.5 164a.67 .67 0 0 0-1 .2"/>
<path d="M329.5 164l1 .6 .8 1.2M329.5 164l-1.3 .8M329.9 167l-4.4 2.6M330.3 164.5l-1.4 .7M330.6 164.2a2.23 2.23 0 0 1 1.1 1.8M331.3 165.8l.4 .2M331.3 165.8l-1.4 .8M331.7 166l-1.8 1M333.6 160.8l-.4-.1-.3 .1-4.4 2.5M333.6 160.8l-4.4 2.6M333.6 160.8l1.5 .8M334.4 160.4l.3 .2"/>
<path d="M334.4 160.4l-.8 .4M334.7 160.6l-.7 .4M335.1 161.6a2.33 2.33 0 0 1 1 1.9M335.1 161.6l-4.5 2.6M335.7 160.4a.63 .63 0 0 0-1 .2M335.7 160.4l1 .6 .6 .6 .2 .6M335.7 160.4l-1.3 .8M336.1 163.5l-4.4 2.5M336.4 160.9l.3 1.1 .4 .5M336.4 160.9h.1M336.4 160.9l-1.3 .8M336.8 160.6a2.33 2.33 0 0 1 1.1 1.9l-.4-.3"/>
<path d="M337.5 162.2l-1.4 .9M339.7 163.2l-.1 .4-.3 .2-35.3 20.5M339.7 161.4l-3.6 2.1M339.7 161.4v1.8M339.7 163.2l-35.4 20.3M93.3 190.8l22.9-12-.1 .7-.5 .4-21.6 11.4a.44 .44 0 0 1-.5 0 .44 .44 0 0 1-.2-.5zM93.3 188.1v8.2M94.9 186.4l-1 1.4 2.3 .3M96.2 188.1h-2.9M96.2 185l-1.3 1.4M97.8 189.3v4.4l-4.5 2.6M115.3 180.1l1.4 .8a.54 .54 0 0 0 .6 0 .54 .54 0 0 0 .3-.6"/>
<path d="M266 199.1l-1 1.4 2.3 .3M267.3 197.6l-1.3 1.5M285.2 188.6l-17.9 9M285.2 188.6l.7 .1M285.8 188.1l-17.7 8.9-.8 .6M285.9 188.7a1.57 1.57 0 0 1 1.4 1.5M285.9 188.7l-19.9 10.4M286 188.3a.51 .51 0 0 0-.9 .3h.1M286 188.3l1.7 1.1M286.4 192.8l1.3 .7a.54 .54 0 0 0 .7 .1 .54 .54 0 0 0 .2-.6M286.7 187.5h.7M286.7 187.5l-1.4 .8"/>
<path d="M287.3 190.2l-20 10.6M287.3 190.2v1.2M287.4 187.5l-1.4 .8M287.7 189.4a1.91 1.91 0 0 1 .9 1.5M288.6 190.9v2.1M290.9 185.5l-.5-.1-3.7 2.1M290.9 185.5l1.8 1M290.9 185.5l-3.5 2M292.7 186.5a2.08 2.08 0 0 1 .9 1.6M292.7 186.5l-5 2.9M293.6 190.1l-.3 .6-4.9 2.9M293.6 188.1l-5 2.8"/>
<path d="M293.6 188.1v2M293.6 190.1l-5 2.9M304.3 181.9v1.6M264.4 203.5l22.9-12.1-.2 .8-.5 .4-21.5 11.3-.3 .1-.3-.1zM264.4 200.8v8.2M267.3 200.8h-2.9M268.8 202v4.4l-4.4 2.6"/>
</g>
<g fill="none" stroke="#000" stroke-width=".2">
<path d="M114.8 10h292.2v62.4h-292.2zM114.8 17.4h292.2M140.7 17.4v55M188.5 17.4v55M236.3 17.4v55M311 17.4v55M385.6 17.4v55M114.8 24.7h292.2M114.8 32h292.2M114.8 39.3h292.2M114.8 46.7h292.2M114.8 54h292.2"/>
<path d="M114.8 61.3h292.2M290.4 93.8l10.3 17.1M298.6 108.3l.9-.5 1.2 3.1zM222.7 129.5l32.7 12.2M375.8 136.6l2 2.7-.9 .5zM375.8 136.6l12.7 22.6M389.6 131.7l2.5 2.2-.7 .7zM389.6 131.7l4.8 5.8M252.5 140l2.9 1.7-3.2-.7zM304 184.3l2.6 2.1-.8 .6zM304 184.3l16.1 18M266.6 207.7l3.3-.1-.1 1z"/>
<path d="M266.6 207.7l19.4 2.4M240.1 245h.8M240.1 244.3h.8M240.5 243.9v.7M243.1 247.5h.8M243.1 246.8h.8M243.5 246.4v.8"/>
<circle cx="287.8" cy="89.5" r="5"/>
<circle cx="218" cy="127.7" r="5"/>
<circle cx="397.7" cy="141.3" r="5"/>
<circle cx="391" cy="163.6" r="5"/>
<circle cx="291" cy="210.7" r="5"/>
<circle cx="323.4" cy="206.1" r="5"/>
</g>
<g fill="none" stroke="#c0c0c0" stroke-width=".35">
<path d="M65 5v5M115 5v5M165 5v5M215 5v10M265 5v5M315 5v5M365 5v5M15 48.5h5M410 48.5h5M15 98.5h5M410 98.5h5M15 148.5h10"/>
<path d="M405 148.5h10M15 198.5h5M410 198.5h5M15 248.5h5M410 248.5h5M65 287v5M115 287v5M165 287v5M215 282v10M265 287v5M315 287v5M365 287v5"/>
</g>
<g fill="none" stroke="#c0c0c0" stroke-width=".5">
<path d="M263.8 231.8v17M310.6 231.8v38.2M328.8 231.8v55.2M328.8 238.2h81.2M380.8 231.8v6.4M410 231.8h-180v55.2M230 248.8h180M230 253h98.8M237.8 248.8v38.2M284.6 248.8v38.2M230 278.5h54.6M230 274.3h54.6"/>
<path d="M230 270h180M397 278.5h13M397 270v12.8M230 282.8h180M373 282.8v4.2"/>
</g>
<path d="M15 5h400v287h-400zM20 10h390v277h-390z" fill="none" stroke="#c0c0c0" stroke-width=".7"/>
<path d="M298.6 108.3l.9-.5 1.2 3.1zM389.6 131.7l2.5 2.2-.7 .7zM375.8 136.6l2 2.7-.9 .5zM304 184.3l2.6 2.1-.8 .6zM266.6 207.7l3.3-.1-.1 1zM252.5 140l2.9 1.7-3.2-.7z" fill="#000"/>
<g font-size="8.5">
<text x="334.1" y="258.8">Project Macgyver</text>
<text x="30.9" y="271">All Units Are Measured In IPS</text>
<text x="30.9" y="280.5">Model Scale 1:2</text>
<text x="325.3" y="279.7">Trial_Glasses_model</text>
</g>
<g font-size="7.1">
<text x="238.5" y="263.3">Omar Jaibaji</text>
<text x="290.2" y="279.8">Nylon 101</text>
</g>
<text font-size="5.6" x="285.5" y="263.3">6/3/2026</text>
<g font-size="5.3">
<text x="41" y="9.5">8</text>
<text x="88.5" y="9.5">7</text>
<text x="138.5" y="9.5">6</text>
<text x="188.5" y="9.5">5</text>
<text x="238.5" y="9.5">4</text>
<text x="288.5" y="9.5">3</text>
<text x="338.5" y="9.5">2</text>
<text x="386" y="9.5">1</text>
<text x="16.2" y="31.2">F</text>
<text x="411.2" y="31.2">F</text>
<text x="16.1" y="75.5">E</text>
<text x="411.1" y="75.5">E</text>
<text x="15.5" y="125.5">D</text>
<text x="410.5" y="125.5">D</text>
<text x="15.4" y="175.5">C</text>
<text x="410.4" y="175.5">C</text>
<text x="16" y="225.5">B</text>
<text x="411" y="225.5">B</text>
<text x="15.5" y="269.7">A</text>
<text x="410.5" y="269.7">A</text>
<text x="41" y="291.5">8</text>
<text x="88.5" y="291.5">7</text>
<text x="138.5" y="291.5">6</text>
<text x="188.5" y="291.5">5</text>
<text x="238.5" y="291.5">4</text>
<text x="288.5" y="291.5">3</text>
<text x="338.5" y="291.5">2</text>
<text x="386" y="291.5">1</text>
</g>
<g font-size="4.7">
<text x="248.6" y="15.3">BOM Table</text>
<text x="117.8" y="22.2">ITEM NO.</text>
<text x="149.1" y="22.2">PART NUMBER</text>
<text x="199.8" y="22.2">Description</text>
<text x="264.4" y="22.2">Material</text>
<text x="340.3" y="22.2">Weight</text>
<text x="391.3" y="22.2">QTY.</text>
<text x="126.5" y="29.6">1</text>
<text x="141.2" y="29.6">Prelim_part_V7.1</text>
<text x="262.8" y="29.6">Nylon 101</text>
<text x="343.8" y="29.6">0.09</text>
<text x="395" y="29.6">1</text>
<text x="126.5" y="36.9">2</text>
<text x="141.2" y="36.9">Temp_Pin_hole</text>
<text x="190.7" y="36.9">Bought on Amazon</text>
<text x="262.8" y="36.9">Nylon 101</text>
<text x="343.8" y="36.9">0.00</text>
<text x="395" y="36.9">8</text>
<text x="126.5" y="44.2">3</text>
<text x="141.2" y="44.2">Glasses_Shell_Holder</text>
<text x="262.8" y="44.2">Nylon 101</text>
<text x="343.8" y="44.2">0.01</text>
<text x="395" y="44.2">2</text>
<text x="126.5" y="51.6">4</text>
<text x="141.2" y="51.6">Temp_Pin_Holder</text>
<text x="190.7" y="51.6">Bought on Amazon</text>
<text x="262.8" y="51.6">Nylon 101</text>
<text x="343.8" y="51.6">0.00</text>
<text x="395" y="51.6">8</text>
<text x="126.5" y="58.9">5</text>
<text x="141.2" y="58.9">Lense_Trial</text>
<text x="262.8" y="58.9">Nylon 101</text>
<text x="343.8" y="58.9">0.01</text>
<text x="395" y="58.9">2</text>
<text x="141.2" y="65.8">Glasses_Interior_Hol</text>
<text x="126.5" y="68.1">6</text>
<text x="141.2" y="70.3">der_2 (1)</text>
<text x="262.8" y="68.1">Nylon 101</text>
<text x="343.8" y="68.1">0.01</text>
<text x="395" y="68.1">3</text>
<text x="286.5" y="91.2">6</text>
<text x="216.7" y="129.4">2</text>
<text x="396.4" y="143">5</text>
<text x="389.7" y="165.3">4</text>
<text x="322.1" y="207.7">3</text>
<text x="289.7" y="212.3">1</text>
</g>
<text font-size="4.1" x="21" y="293.7">SOLIDWORKS Educational Product. For Instructional Use Only.</text>
<text font-size="3.9" x="400.9" y="275.5">A3</text>
<g font-size="2">
<text x="230.6" y="235">UNLESS OTHERWISE SPECIFIED:</text>
<text x="230.6" y="237.5">DIMENSIONS ARE IN INCHES</text>
<text x="264.4" y="234.6">FINISH:</text>
<text x="311.3" y="234.5">DEBURR AND</text>
<text x="311.3" y="237">BREAK SHARP</text>
<text x="311.3" y="239.5">EDGES</text>
<text x="342.6" y="236">DO NOT SCALE DRAWING</text>
<text x="383.3" y="236.2">REVISION</text>
<text x="230.6" y="240">SURFACE FINISH:</text>
<text x="230.6" y="242.5">TOLERANCES:</text>
<text x="232.2" y="245">LINEAR:</text>
<text x="241.2" y="245">0.010</text>
<text x="232.2" y="247.5">ANGULAR:</text>
<text x="244.2" y="247.5">0.010</text>
<text x="244.3" y="252">NAME</text>
<text x="287.1" y="251.9">DATE</text>
<text x="330.1" y="251.9">TITLE:</text>
<text x="230.6" y="256.1">DRAWN</text>
<text x="231.2" y="272.5">CHK'D</text>
<text x="285.6" y="272.5">MATERIAL:</text>
<text x="330" y="272.5">DWG NO.</text>
<text x="230.6" y="276.8">APPV'D</text>
<text x="231.1" y="281.5">MFG</text>
<text x="231.5" y="285.5">Q.A</text>
<text x="285.6" y="285.5">WEIGHT: 0.17</text>
<text x="330.1" y="285.6">SCALE:1:2</text>
<text x="374.5" y="285.6">SHEET 1 OF 1</text>
</g>
</svg>
